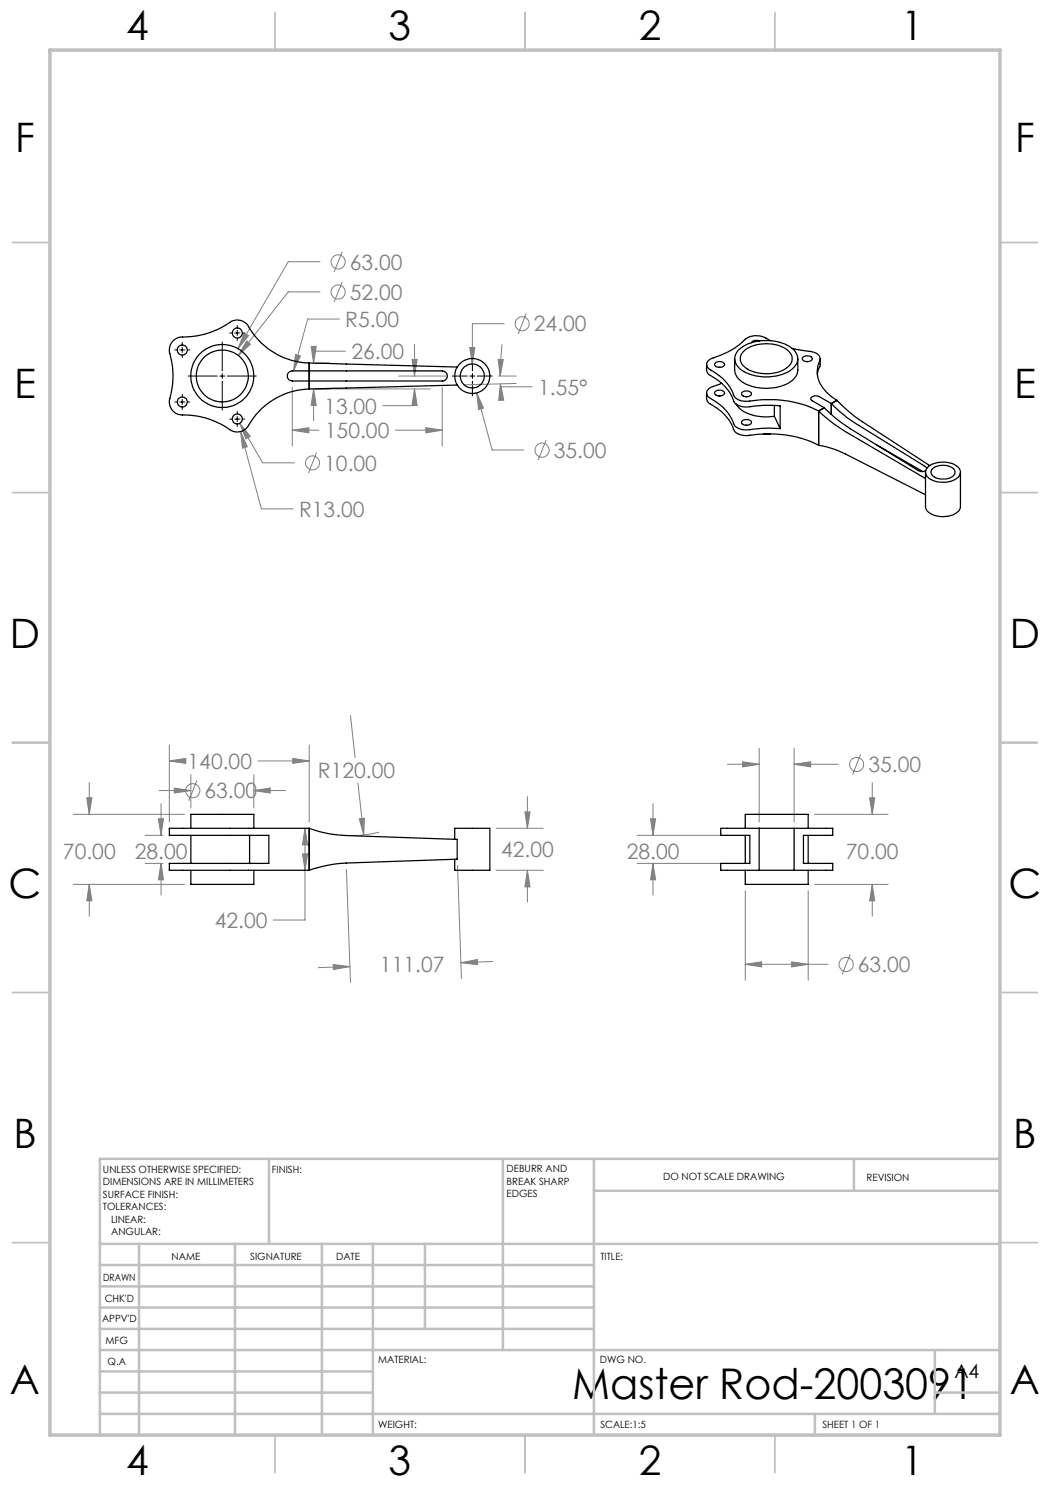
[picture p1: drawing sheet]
<svg xmlns="http://www.w3.org/2000/svg" width="210mm" height="297mm" viewBox="0 0 210 297" stroke-linecap="round" stroke-linejoin="round" font-family="sans-serif">
<g fill="none" stroke="#808080" stroke-width=".2">
<path d="M64 52.3h-6.4l-10 17.4M64 58.4h-6.4l-9.9 12.7M68.4 50.4l-1.6 4M68.4 56.4l-1.6 4M48.8 66.6l.9 .5-2.1 2.6zM49.3 68.2l.8 .6-2.4 2.3zM58.5 77.5v11.7M59.1 70.9l1 .3-1.4 3zM62.2 69.3h1.1l-.6 3.3zM62.7 77.8l.6 3.3h-1.1zM62.7 77.8v6.3M63.1 72.6h2.8"/>
<path d="M63.1 77.8h23M67.9 63.8h-6.4l-2.8 10.4M69.1 70.2h-6.4v2.4M79.7 75.2h9.5M82.4 71.9h1l-.5 3.3zM82.9 77.8l.5 3.3h-1zM82.9 77.8v3.3h-6.3M82.9 68.9v6.3M88.4 77.5v11.7M93.9 69.5h1.1l-.5 3.3zM95.4 78.6l1.3 3-1 .3zM95.4 78.6l3 11.4h6.4"/>
<path d="M99.6 71.9h1l-.6 3.3zM99.7 75.2h3.5M100.1 76.8l.7 3.2-1.1 .1zM100.1 76.8v.6h6.3M100.4 68.9l-.4 6.3M100.8 64.7h-6.3v8.1M103.3 76.7l-10.6 .3M105.2 62.7l-1.6 4.1M47.9 84.7l2.2 2.6-.9 .5zM47.9 84.7l4.6 7.9h6.4M48.1 86.3l1.4 3.1-1 .2zM48.1 86.3l4.2 15.5h6.3"/>
<path d="M58.5 86l3.3-.5v1.1zM58.5 86h5.3M63.3 90.6l-1.6 4M79.1 86h9.3M85.2 85.5l3.2 .5-3.2 .6zM109.2 88l-1.6 4M17.4 159.6h1l-.5 3.3zM17.9 156.5v6.4M31.8 158.1h6.4M33.9 152.2l3.2-.5v1zM33.9 149v15.4M33.9 152.2h2.4"/>
<path d="M34.9 157.6l3.3 .5-3.3 .5zM38.2 154.9v6.7M39.4 156.1l-1.7 4.1M50.8 158.1l3.2-.5v1zM50.8 154.9v6.7M50.8 158.1h6.3M51.6 152.2h10.2M58.6 151.7l3.2 .5-3.2 .5zM61.8 149v15.4M70.1 143.1l.9 8.4M71.6 156.6l1.1 10.4M105.5 159.3v6.4"/>
<path d="M145.5 152.9h6.3M148.5 152.4l3.3 .5-3.3 .5zM151.8 149.7v14.7M158.8 152.9l3.3-.5v1zM158.8 149.7v14.7M158.8 152.9h8.9M172.1 150.9l-1.6 4M173.9 159.6h1l-.5 3.3zM174.4 156.5v6.4M14.7 176.9h22.2M14.7 162.9h22.2M17.9 176.9l.5 3.3h-1z"/>
<path d="M17.9 176.9v6.3M29 167.1h3.6M29 172.7h3.6M31.7 163.8h1l-.5 3.3zM32.2 172.7l.5 3.3h-1zM32.2 160.7v6.4M32.2 172.7v6.3M60.5 170.8h1l-.5 3.3zM61 165.7l.5 3.3h-1zM61 165.7v18.3h-6.4M69.3 173.9l.8 22.6M71.9 163.8l1-.1-.2 3.3z"/>
<path d="M75.8 166.4a22.6 22.6 0 0 1-5.3 .7M91.5 173.1l.8 22.6M99.2 174.1h9.5M99.2 165.7h9.5M105 162.4h1l-.5 3.3zM105.5 174.1l.5 3.3h-1zM105.5 174.1v6.3M127.4 167.1h16.8M127.4 172.7h16.8M130.1 163.8h1l-.5 3.3zM130.6 172.7l.5 3.3h-1zM130.6 160.7v6.4"/>
<path d="M130.6 172.7v6.3M149 178.1v17.9M161.6 178.1v17.9M162.9 176.9h14.7M162.9 162.9h14.7M174.4 176.9l.5 3.3h-1zM174.4 176.9v6.3M66.6 192.9l3.4 .4-3.3 .6zM70 193.3l-6.4 .2M92.2 192.5l3.3-.6v1zM98.5 192.3l-6.3 .2M149 192.9l3.3-.5v1z"/>
<path d="M149 192.9h16.6M158.3 192.4l3.3 .5-3.3 .5zM170 190.9l-1.6 4"/>
<circle cx="67.6" cy="58.4" r="1.42"/>
<circle cx="67.6" cy="52.4" r="1.42"/>
<circle cx="104.4" cy="64.7" r="1.4"/>
<circle cx="62.5" cy="92.6" r="1.41"/>
<circle cx="108.4" cy="90" r="1.41"/>
<circle cx="38.5" cy="158.1" r="1.42"/>
<circle cx="171.3" cy="152.9" r="1.4"/>
<circle cx="169.2" cy="192.9" r="1.41"/>
</g>
<g fill="none" stroke="#000" stroke-width=".2">
<path d="M35 70h.5M35.9 70h1.1M36.4 68.5v.5M36.4 69.5v1M36.4 71v.5M36.4 78.9v.5M36.4 79.9v1M37.5 70h.5M37.6 75.2h5.8M44 75.2h1M44.4 68.4v5.8M44.4 74.7v1"/>
<path d="M44.4 76.2v5.8M45.5 75.2h5.8M45.9 66.6h.5M47 66.6h1M47.4 65.1v.5M47.4 66.1v1M47.4 67.6v.5M48.5 66.6h.5M90.5 75.2h3M93.9 75.2h1.1M94.5 71.2v3M94.5 74.7v1"/>
<path d="M94.5 76.2v3M95.5 75.2h3M35 80.4h.5M35.9 80.4h1.1M36.4 81.4v.5M37.5 80.4h.5M45.9 83.8h.5M47 83.8h1M47.4 82.3v.5M47.4 83.3v1M47.4 84.8v.5M48.5 83.8h.5"/>
</g>
<g fill="none" stroke="#c0c0c0" stroke-width=".35">
<path d="M55 2.5v7.5M105 2.5v7.5M155 2.5v7.5M2.5 48.5h7.5M200 48.5h7.5M2.5 98.5h7.5M200 98.5h7.5M2.5 148.5h7.5M200 148.5h7.5M2.5 198.5h7.5M200 198.5h7.5M2.5 248.5h7.5"/>
<path d="M200 248.5h7.5M55 287v7.5M105 287v7.5M155 287v7.5"/>
</g>
<g fill="none" stroke="#c0c0c0" stroke-width=".5">
<path d="M53.8 231.8v17M100.6 231.8v38.2M118.8 231.8v55.2M118.8 238.2h81.2M170.8 231.8v6.4M200 231.8h-180v55.2M20 248.8h180M20 257.3h98.8M20 253h98.8M27.8 248.8v38.2M47 248.8v38.2M64.4 248.8v38.2"/>
<path d="M74.6 248.8v38.2M85 248.8v17M20 265.8h98.8M20 261.5h98.8M20 278.5h54.6M20 274.3h54.6M20 270h180M187 278.5h13M187 270v12.8M20 282.8h180M163 282.8v4.2"/>
</g>
<path d="M10 10h190v277h-190z" fill="none" stroke="#c0c0c0" stroke-width=".7"/>
<path d="M92.2 192.5l3.3-.6v1zM66.6 192.9l3.4 .4-3.3 .6zM71.9 163.8l.8 3.2 .2-3.3zM105.5 174.1l.5 3.3h-1zM105 162.4h1l-.5 3.3zM31.7 163.8h1l-.5 3.3zM32.2 172.7l.5 3.3h-1zM33.9 152.2l3.2-.5v1zM58.6 151.7l3.2 .5-3.2 .5zM50.8 158.1l3.2-.5v1zM34.9 157.6l3.3 .5-3.3 .5zM17.9 176.9l.5 3.3h-1zM17.4 159.6h1l-.5 3.3zM60.5 170.8h1l-.5 3.3zM61 165.7l.5 3.3h-1zM48.1 86.3l.4 3.3 1-.2zM47.9 84.7l1.3 3.1 .9-.5zM48.8 66.6l-1.2 3.1 2.1-2.6zM49.3 68.2l-1.6 2.9 2.4-2.3zM95.4 78.6l.3 3.3 1-.3zM93.9 69.5l.6 3.3 .5-3.3zM58.5 86l3.3-.5v1.1zM85.2 85.5l3.2 .5-3.2 .6zM59.1 70.9l-.4 3.3 1.4-3zM99.6 71.9h1l-.6 3.3zM100.1 76.8l.7 3.2-1.1 .1zM62.2 69.3h1.1l-.6 3.3zM62.7 77.8l.6 3.3h-1.1zM82.4 71.9h1l-.5 3.3zM82.9 77.8l.5 3.3h-1zM149 192.9l3.3-.5v1zM158.3 192.4l3.3 .5-3.3 .5zM130.1 163.8h1l-.5 3.3zM130.6 172.7l.5 3.3h-1zM173.9 159.6h1l-.5 3.3zM174.4 176.9l.5 3.3h-1zM158.8 152.9l3.3-.5v1zM148.5 152.4l3.3 .5-3.3 .5z" fill="#808080"/>
<g fill="none" stroke="#000" stroke-width=".25">
<path d="M57.7 74.6l.8-.4h29.9a1.01 1.01 0 0 1 1.1 1 1.01 1.01 0 0 1-1.1 1h-29.9a.98 .98 0 0 1-1-.6 .98 .98 0 0 1 .2-1zM61.8 72.6a14.9 14.9 0 0 1-12.5-7.9 2.66 2.66 0 0 0-3.3-.2 17.2 17.2 0 0 1-10.2 3 2.62 2.62 0 0 0-1.8 3.2 17.9 17.9 0 0 1-.1 9.7 2.81 2.81 0 0 0 3.5 2.6 17.5 17.5 0 0 1 9.2 3.3 2.53 2.53 0 0 0 3.1-1.2 14.5 14.5 0 0 1 12.1-7.3M61.8 72.6l29.6 .8M61.8 72.6v5.2M91.4 77l-29.6 .8M141.3 78.6v1.3l.3 .6a10.3 10.3 0 0 1 5.3 5.8 4 4 0 0 0 3.9 .7 22.3 22.3 0 0 1 12.9 2.1M141.3 72.9v1.3l.3 .6a10.3 10.3 0 0 1 5.3 5.8 3.8 3.8 0 0 0 3.8 .6l2.3-.1 3 .1v4.5M143.1 72.6a1.18 1.18 0 0 1 1.8 .4 1.14 1.14 0 0 1-2-.2zM143.1 78.3a1.18 1.18 0 0 1 1.8 .4 1.14 1.14 0 0 1-2-.2zM143.8 73.4h.2M143.8 79.2h.2M144.4 76.7l-1.7 .6a1.27 1.27 0 0 0-1.2 .7 1.27 1.27 0 0 0 .1 1.3 10.9 10.9 0 0 1 4.9 4.9 2.59 2.59 0 0 0 3.1 1.8 27.5 27.5 0 0 1 6.4-.3"/>
<path d="M146.9 71.8v2.2a3.9 3.9 0 0 0 3.2 3.2 9.6 9.6 0 0 0 8.3-1.1l.8-.8 .3-.6 .1-2.9M147.8 69.9a9.2 9.2 0 0 1 10.9 0 2.53 2.53 0 0 1-.6 4.2 9.2 9.2 0 0 1-10.3-.5 2.37 2.37 0 0 1 0-3.7zM148.4 78.5a1.34 1.34 0 0 1 1.9 .2 1.06 1.06 0 0 1-1.7 .5l-.3-.4zM148.9 70.1a7.5 7.5 0 0 1 9 .3 2.09 2.09 0 0 1-.7 3.3 7.7 7.7 0 0 1-8.3-.3 2.01 2.01 0 0 1 0-3.3zM149.2 79.3h.2M151.9 68.2a1.27 1.27 0 0 0-1.6 .3M154.1 68.2a4.2 4.2 0 0 0-6.1 .6 20.2 20.2 0 0 1-5.9 3 1.14 1.14 0 0 0-.8 1.1 1.14 1.14 0 0 0 .8 1.1 9.6 9.6 0 0 1 4.8 5.4 3.3 3.3 0 0 0 3.1 .8 22.7 22.7 0 0 1 13.7 2M158.4 69.7l2.6 .5a3.2 3.2 0 0 1 2.9 1.1l.1 .4a6.1 6.1 0 0 0-.2 4.4 8.3 8.3 0 0 0 3.6 4M160.6 71.4a1.14 1.14 0 0 1 1.9 .4 1.17 1.17 0 0 1-2.1-.1zM161.3 72.3h.3M164 71.8a4.8 4.8 0 0 1-.5 2.8v.3M147.2 80.8a6.3 6.3 0 0 0 5.5 2.6l2.2-.1"/>
<path d="M148.3 84.3a1.32 1.32 0 0 1 2 .1 1.06 1.06 0 0 1-1.7 .5l-.3-.2zM149.2 85.1h.2M154.1 86.8h-1.4M154.9 83.3l1.1 2.4M154.9 81.1v2.2M163.7 89.1l3.1 .7 2.3 1 16 8.2M163.7 82.2l3.1 2.6 2.3 1.5 16 9.4M163.7 82.2v6.9M164.9 81.6a32.4 32.4 0 0 0 5.2 4.2l13.6 8.3a1.28 1.28 0 0 0 1.4 0M164.9 81.6l-1.2 .6M166.3 80.7l-2.4-1.4a1.18 1.18 0 0 0-1.8 .5l.4 .3 2.4 1.5M166.3 80.7a28 28 0 0 0 5.2 4.2l13.6 8.4 .2 .4"/>
<path d="M166.3 80.7v2.2M167.4 80.1l2.1 2 2.2 1.8 14.2 9.2M167.4 80.1l-1.1 .6M175.3 89l9.2 5.3M185.1 94.4v6.9a2.43 2.43 0 0 0 2.4 1.9 4.6 4.6 0 0 0 4.3-1.1l.3-.8v-6.9M185.5 93.5a4.9 4.9 0 0 1 6.3 .1 1.5 1.5 0 0 1-.9 2.4 5.1 5.1 0 0 1-5.5-.7 1.28 1.28 0 0 1 .1-1.8zM186.3 93.9a3.3 3.3 0 0 1 4.6 0 1.24 1.24 0 0 1-1.1 1.8 3.1 3.1 0 0 1-3.5-.9l-.1-.5zM38.2 174.1v2.8h12.6v-2.8M38.2 165.7v-2.8h12.6v2.8M38.2 167.1v5.6M49.9 167.1v5.6M61.8 165.7h-27.9v1.4h19.9v5.6h-19.9v1.4h27.9"/>
<path d="M61.8 165.7l3.2 .9 3.2 .4 23.2 .9v3.9l-23.2 .9-3.2 .5-3.2 .9M61.8 165.7v8.4M90.9 167.9v-2.2h7.1v8.4h-7.1v-2.2M149 174.1v2.8h12.6v-2.8M149 165.7v-2.8h12.6v2.8M149 167.1v5.6M151.8 165.7h-7.7v1.4h5.9v5.6h-5.9v1.4h7.7M151.8 165.7h7M151.8 174.1h7M151.8 165.7v8.4M158.8 165.7h7.7v1.4h-5.8v5.6h5.8v1.4h-7.7M158.8 165.7v8.4"/>
<path d="M161.6 167.1v5.6"/>
<circle cx="36.5" cy="70" r="1"/>
<circle cx="44.5" cy="75.2" r="5.2"/>
<circle cx="44.5" cy="75.2" r="6.3"/>
<circle cx="47.5" cy="66.6" r=".99"/>
<circle cx="94.4" cy="75.2" r="2.4"/>
<circle cx="94.5" cy="75.2" r="3.5"/>
<circle cx="36.4" cy="80.4" r="1"/>
<circle cx="47.5" cy="83.8" r="1"/>
</g>
<text font-size="8.5" x="114.4" y="279.7">Master Rod-2003091</text>
<g font-size="8.1">
<text x="25.2" y="8">4</text>
<text x="77.7" y="8">3</text>
<text x="127.7" y="8">2</text>
<text x="180.2" y="8">1</text>
<text x="3" y="30.4">F</text>
<text x="203" y="30.4">F</text>
<text x="2.8" y="79.6">E</text>
<text x="202.8" y="79.6">E</text>
<text x="2" y="129.6">D</text>
<text x="202" y="129.6">D</text>
<text x="1.7" y="179.6">C</text>
<text x="201.7" y="179.6">C</text>
<text x="2.7" y="229.6">B</text>
<text x="202.7" y="229.6">B</text>
<text x="2" y="278.9">A</text>
<text x="202" y="278.9">A</text>
<text x="25.2" y="295">4</text>
<text x="77.7" y="295">3</text>
<text x="127.7" y="295">2</text>
<text x="180.2" y="295">1</text>
</g>
<g font-size="4.2" fill="#808080">
<text x="70" y="53.9">63.00</text>
<text x="70" y="59.9">52.00</text>
<text x="69" y="65.4">R5.00</text>
<text x="70.3" y="71.8">26.00</text>
<text x="106.8" y="66.3">24.00</text>
<text x="64.9" y="82.7">13.00</text>
<text x="107.6" y="78.9">1.55°</text>
<text x="65" y="87.6">150.00</text>
<text x="64.8" y="94.1">10.00</text>
<text x="110.8" y="91.6">35.00</text>
<text x="59.8" y="103.3">R13.00</text>
<text x="37.5" y="153.8">140.00</text>
<text x="63.6" y="155.6">R120.00</text>
<text x="173.7" y="154.4">35.00</text>
<text x="40.9" y="159.7">63.00</text>
<text x="12.6" y="171.7">70.00</text>
<text x="26.9" y="171.7">28.00</text>
<text x="100.2" y="171.4">42.00</text>
<text x="125.3" y="171.8">28.00</text>
<text x="169.2" y="171.8">70.00</text>
<text x="42.9" y="185.6">42.00</text>
<text x="76" y="194.5">111.07</text>
<text x="171.6" y="194.4">63.00</text>
</g>
<text font-size="3.9" x="190.9" y="275.5">A4</text>
<g font-size="2">
<text x="20.6" y="234.6">UNLESS OTHERWISE SPECIFIED:</text>
<text x="20.6" y="237.1">DIMENSIONS ARE IN MILLIMETERS</text>
<text x="20.6" y="239.6">SURFACE FINISH:</text>
<text x="54.4" y="234.6">FINISH:</text>
<text x="101.3" y="234.5">DEBURR AND</text>
<text x="101.3" y="237">BREAK SHARP</text>
<text x="101.3" y="239.5">EDGES</text>
<text x="132.6" y="236">DO NOT SCALE DRAWING</text>
<text x="173.3" y="236.2">REVISION</text>
<text x="20.6" y="242.1">TOLERANCES:</text>
<text x="22.2" y="244.6">LINEAR:</text>
<text x="22.2" y="247.1">ANGULAR:</text>
<text x="34.3" y="252">NAME</text>
<text x="50" y="251.9">SIGNATURE</text>
<text x="67.2" y="251.9">DATE</text>
<text x="120.1" y="251.9">TITLE:</text>
<text x="20.6" y="256.1">DRAWN</text>
<text x="20.9" y="260.3">CHK'D</text>
<text x="20.4" y="264.4">APPV'D</text>
<text x="21.1" y="268.8">MFG</text>
<text x="21.5" y="273">Q.A</text>
<text x="75.6" y="272.5">MATERIAL:</text>
<text x="120" y="272.5">DWG NO.</text>
<text x="75.6" y="285.5">WEIGHT:</text>
<text x="120.1" y="285.6">SCALE:1:5</text>
<text x="164.5" y="285.6">SHEET 1 OF 1</text>
</g>
</svg>
